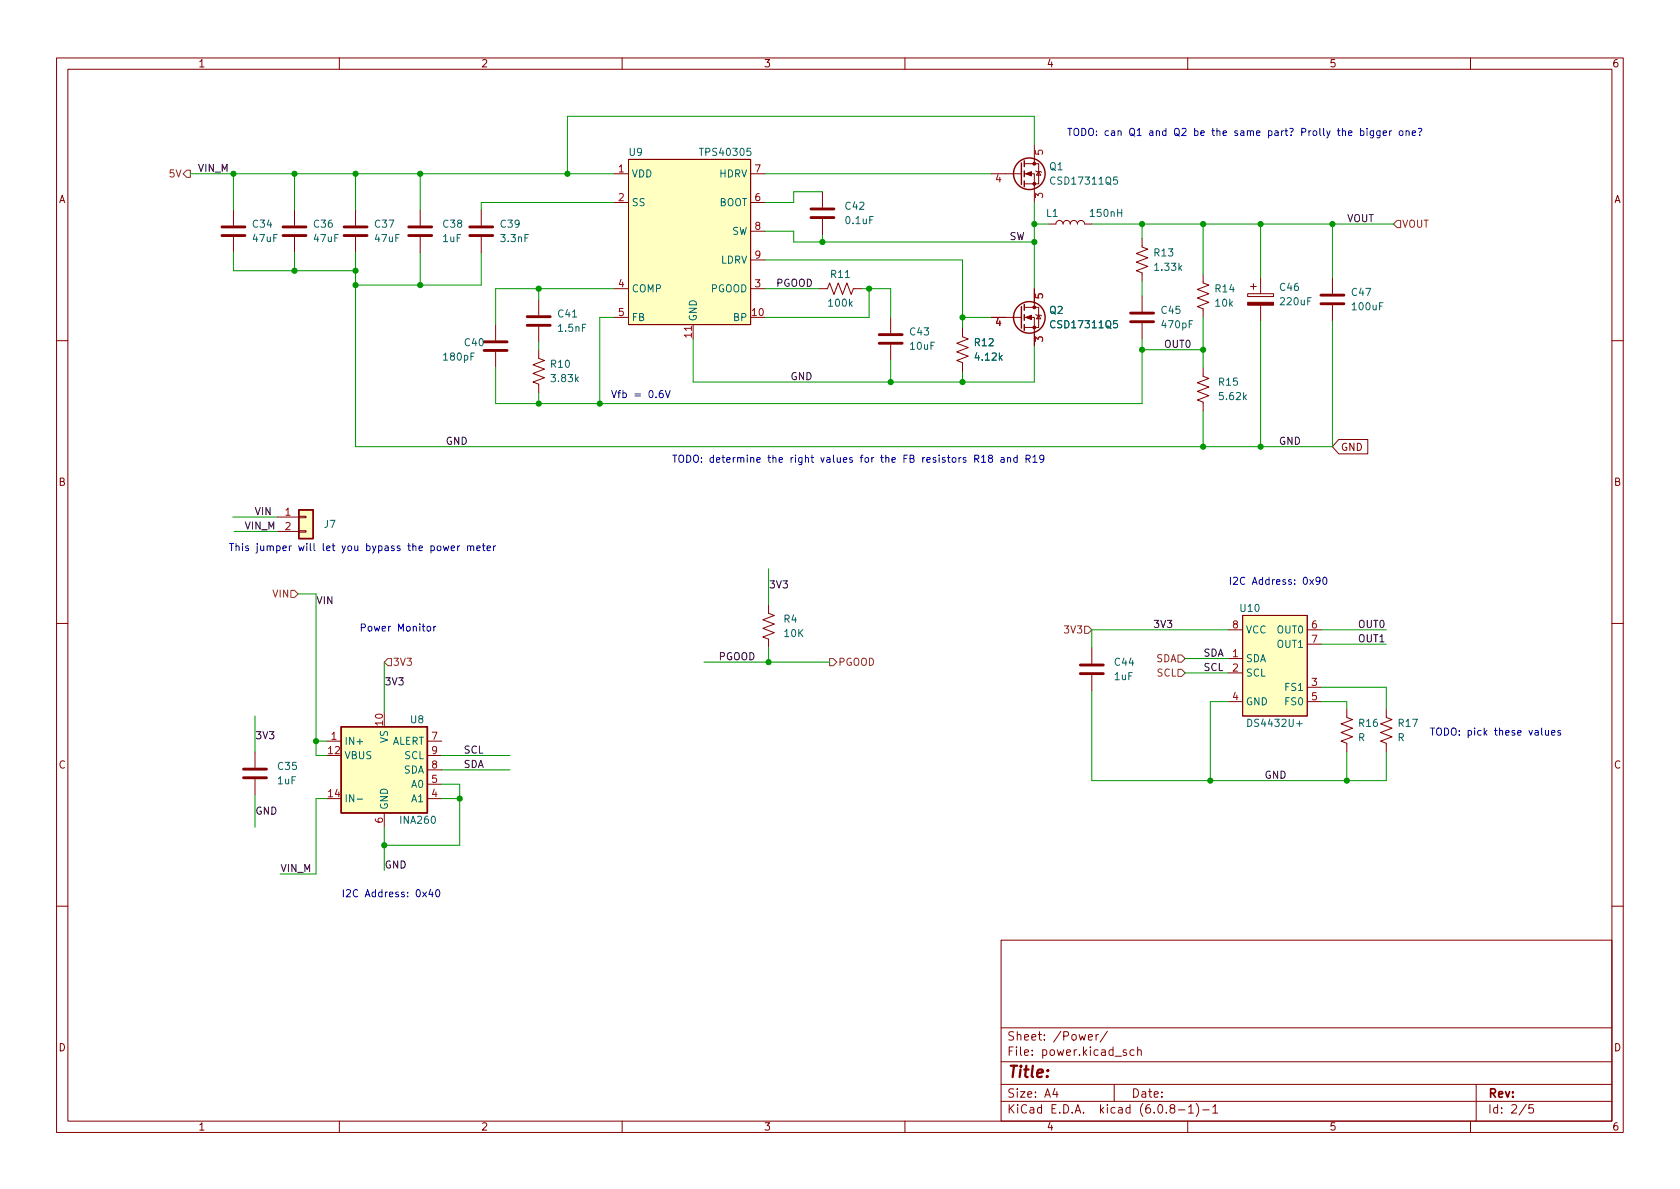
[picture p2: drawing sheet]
<svg xmlns="http://www.w3.org/2000/svg" width="297mm" height="210mm" viewBox="0 0 297 210" stroke-linecap="round" stroke-linejoin="round" font-family="sans-serif">
<g fill="none" stroke="#840000" stroke-width=".18">
<path d="M10 10.2h277v190.1h-277zM12 12.2h273v186.1h-273zM60 10.2v2M110 10.2v2M160 10.2v2M210 10.2v2M260 10.2v2M41.3 37.1v2.8M52.1 37.1v2.8M62.9 37.1v2.8M74.3 37.1v2.8M85.1 37.1v2.8"/>
<path d="M108.6 30.7h2.5M108.6 35.8h2.5M111.1 28.2h21.6v29.2h-21.6zM132.7 30.7h2.6M132.7 35.8h2.6M145.4 33.9v2.8M145.4 38.7v2.8M175.3 30.7h5.3M181.1 30.7h1.8v5.1M181.1 29h2.5v3.5h-2.5M182.9 25.6v3.4M183.1 30.2l.2 .1h.7l.1 .2"/>
<path d="M183.6 30.3l.4 .7h-.7zM185.4 39.6h1.3a.64 .64 0 0 1 .6-.6 .64 .64 0 0 1 .7 .6 .64 .64 0 0 1 .6-.6 .64 .64 0 0 1 .6 .6 .64 .64 0 0 1 .7-.6 .64 .64 0 0 1 .6 .6 .64 .64 0 0 1 .6-.6 .64 .64 0 0 1 .7 .6h1.2M41.3 41.9v2.8M52.1 41.9v2.8M62.9 41.9v2.8M74.3 41.9v2.8M85.1 41.9v2.8M87.6 57.4v2.8M95.2 53v2.7M95.2 57.8v2.8M108.6 51h2.5M108.6 56.1h2.5"/>
<path d="M122.6 57.4v2.5M132.7 51h2.6M132.7 40.9h2.6M132.7 46h2.6M144.8 51h1.5l.4-1 .7 2.1 .8-2.1 .8 2.1 .7-2.1 .8 2.1 .4-1.1h1.5M157.5 56.1v2.8M170.2 58v1.6l1 .3-2 .8 2 .8-2 .7 2 .8-2 .7 1 .4v1.6M175.3 56.1h5.3M181.1 56.1h1.8v5.1M181.1 54.4h2.5v3.5h-2.5M182.9 51v3.4M183.1 55.6l.2 .1h.7l.1 .2"/>
<path d="M183.6 55.7l.4 .7h-.7zM201.9 42.2v1.5l1 .4-2 .7 2 .8-2 .7 2 .8-2 .8 1 .4v1.5M201.9 52.3v2.8M201.9 57.1v2.8M212.7 48.5v1.5l1 .4-2 .8 2 .7-2 .8 2 .8-2 .7 1 .4v1.5M220.6 51.9h4.6v.5h-4.6zM221.1 50.7h1M221.6 50.2v1M222.9 49.1v2.8M222.9 54v2.8M235.6 49.1v2.8M235.6 54v2.8"/>
<path d="M10 60.2h2M87.6 62.2v2.8M95.2 61.8v1.6l1.1 .3-2.1 .8 2.1 .8-2.1 .7 2.1 .8-2.1 .8 1 .3v1.6M157.5 61v2.7M212.7 65v1.5l1 .4-2 .8 2 .7-2 .8 2 .8-2 .7 1 .4v1.5M236.7 77.7h5.1v2.6h-5.1l-1.1-1.3zM285 60.2h2M49 91.4h3.8M49 94h3.8M52.8 93.8h1.3v.3h-1.3zM52.8 91.3h1.3v.3h-1.3zM10 110.2h2"/>
<path d="M135.9 106.9v1.6l1 .3-2 .8 2 .8-2 .7 2 .8-2 .7 1 .4v1.5M193 114.5v2.8M193 119.4v2.8M217.2 116.5h2.5M217.2 119h2.5M217.2 111.4h2.5M219.7 108.8h11.4v17.8h-11.4zM231.1 111.4h2.6M231.1 113.9h2.6M285 110.2h2M45.1 133v2.8M45.1 137.8v2.8"/>
<path d="M57.8 131.1h2.5M75.6 131.1h2.5M75.6 138.7h2.5M75.6 136.1h2.5M75.6 133.6h2.5M217.2 124.1h2.5M231.1 121.5h2.6M231.1 124.1h2.6M238.1 125.3v1.6l1 .3-2 .8 2 .8-2 .7 2 .8-2 .8 1 .3v1.6M245.1 125.3v1.6l1 .3-2 .8 2 .8-2 .7 2 .8-2 .8 1 .3v1.6M67.9 143.8v2.5M75.6 141.2h2.5"/>
<path d="M10 160.2h2M177 166.3h108v32h-108zM285 160.2h2M60 198.3v2M110 198.3v2M160 198.3v2M177 194.8h108M177 191.8h108M177 187.8h108M177 181.8h108M186.5 192.5l-.4 1h1M186.9 193v1"/>
<path d="M192.4 183.4l.7-.1v-.3l-.5-.1-.2 .2 .1 .8h.6M193.8 182.9v1M194.2 182.9l-.3 .1-.1 .2M195.8 182.4l-1.3 1.9M197 191.8v3M199.1 185.7l-.3-.1-.2 .2v.3l.5 .1v.4h-.5M200.5 185.7l-.4-.1-.3 .3v.4l.1 .3h.6M201.1 185.8l.3-.2 .3 .1 .1 .9M201.1 185.1v1.5M207.1 196l-.2-.3v-.2l.2-.2 .5 .1 .1 .2-.1 .2-.6 .2-.1 .3v.4l.2 .1h.5l.1-.3-.1-.4-.2-.1M208.4 196.3h1.1M210 198.3v2"/>
<path d="M210.1 195.8l.5-.5v1.5M210.1 196.8h.9M211.5 195.1a1.72 1.72 0 0 1 0 2.3M212.6 196.3h1.2M214.4 195.8l.5-.5v1.5M214.4 196.8h.9M260 198.3v2M261 191.8v6.5M269.9 195.3l-1.3 1.9M271.1 195.3h-.7l-.1 .7 .2-.1 .5 .1 .2 .2-.1 .5-.2 .1-.6-.1"/>
</g>
<g fill="#ffffc2" stroke="#ffffc2" stroke-width=".18">
<path d="M219.7 108.8h11.4v17.8h-11.4z"/>
<path d="M111.1 28.2h21.6v29.2h-21.6z"/>
<path d="M60.3 128.5h15.3v15.3h-15.3z"/>
<path d="M52.8 90.2h2.6v5h-2.6z"/>
</g>
<g fill="none" stroke="#840000" stroke-width=".51">
<path d="M143.4 38.5h4M143.4 37h4M39.2 41.7h4.1M39.2 40.1h4.1M50 41.7h4.1M50 40.1h4.1M60.8 41.7h4.1M60.8 40.1h4.1M72.3 41.7h4M72.3 40.1h4M83.1 41.7h4M83.1 40.1h4"/>
<path d="M93.2 57.5h4.1M93.2 56h4.1M155.4 59.2h4.1M199.9 56.9h4.1M199.9 55.4h4.1M233.6 53.7h4M233.6 52.2h4M85.6 62h4.1M85.6 60.4h4.1M155.4 60.7h4.1M191 119.1h4.1M191 117.6h4.1"/>
<path d="M43.1 137.5h4M43.1 136h4"/>
</g>
<g fill="none" stroke="#840000" stroke-width=".25">
<path d="M180.6 28.8v3.8M181.1 28.4v1.1M181.1 30.2v1M181.1 32v1M180.6 54.2v3.8M181.1 53.8v1.1M181.1 55.6v1M181.1 57.4v1M52.8 90.2h2.6v5h-2.6zM60.3 128.5h15.3v15.3h-15.3z"/>
<circle cx="182" cy="30.7" r="2.79"/>
<circle cx="182" cy="56.1" r="2.79"/>
</g>
<g fill="#840000" stroke="#840000" stroke-width=".18">
<path d="M181.4 56.1l1-.4v.8z"/>
<path d="M181.4 30.7l1-.4v.8z"/>
<path d="M220.6 53.5h4.6v.5h-4.6z"/>
<circle cx="182.9" cy="57.9" r=".25"/>
<circle cx="182.9" cy="54.4" r=".25"/>
<circle cx="182.9" cy="32.5" r=".25"/>
<circle cx="182.9" cy="29" r=".25"/>
</g>
<path d="M63.1 141.3h1" fill="none" stroke="#006464" stroke-width=".18"/>
<path d="M32.4 30.7l.6-.6h.7v1.3h-.7zM247 39h.6v1.3h-.6l-.6-.7zM51.4 104.4h.7l.6 .6-.6 .7h-.7zM68.6 116.5h.6v1.2h-.6l-.7-.6zM146.7 116.5h.6l.7 .6-.7 .6h-.6zM191.8 110.7h.6l.6 .7-.6 .6h-.6zM208.3 115.8h.6l.6 .7-.6 .6h-.6zM208.3 118.4h.6l.6 .6-.6 .6h-.6z" fill="none" stroke="#725600" stroke-width=".18"/>
<g fill="none" stroke="#0000c2" stroke-width=".18">
<path d="M240.6 23.2l.3-.1 .3 .3-.2 .5h-.4M240.6 22.7v1.3M241.7 22.7v.1M241.7 23.1v.9M242.9 23.1v1.1l-.3 .2-.3-.1M242.9 23.2l-.4-.1-.2 .3 .1 .5h.5M244 23.1v1.1l-.2 .2-.3-.1M244 23.2l-.4-.1-.2 .3 .1 .5h.5M244.6 23.5l.6-.1-.1-.2-.4-.1-.1 .2v.6h.5M245.7 23.1v.9M246.1 23.1l-.4 .3M247.5 23.2l.1-.1 .4 .1 .1 .5-.2 .2-.3 .1-.1-.2z"/>
<path d="M248.6 23.2l.2-.1 .3 .1v.8M248.6 23.1v.9M249.7 23.5l.6-.1-.1-.2-.3-.1-.2 .2 .1 .6h.4M250.8 22.8l.4-.1 .2 .2-.4 .6M251 23.8v.2M117.2 69.1h-.4a.85 .85 0 0 0 0 1.2l.4-.1 .1-.4-.3-.3h-.2l-.2 .3M117.6 69.1l.5 1.2 .4-1.2M78.4 96.5l.2 .9 .3-.6 .2 .6 .2-.9M79.8 97l.6-.2-.1-.2-.3-.1-.2 .2v.6h.5M80.9 96.5v.9M81.3 96.5l-.4 .3M82.7 96.6l.2-.1 .3 .1v.8"/>
<path d="M82.7 96.5v.9M83.2 96.7l.2-.2 .3 .1 .1 .8M84.3 97l.6-.2v-.2l-.4-.1-.2 .2 .1 .6h.5M85.3 96.5h.5M85.5 96.1v1.1l.3 .2M86.1 97l.6-.2v-.2l-.4-.1-.2 .2 .1 .6h.5M87.3 96.5v.9M87.6 96.5l-.3 .3M172.3 81.1h.6l.2-.2-.1-.3-.7-.1v1.3M172.6 81.1l.5 .7M173.6 80.8l.3-.3v1.3M173.6 81.8h.7"/>
<path d="M175 81l-.2-.2v-.2l.2-.1h.4l.1 .2-.1 .2-.5 .2-.1 .2v.2l.2 .3h.2l.3-.3-.1-.4-.2-.1M177 81h.5v.8M177.5 81.2l-.4 .1-.2 .2 .2 .3 .4-.1M178.1 81l.2-.1 .3 .1 .1 .8M178.1 80.9v.9M179.8 81l-.3-.1-.3 .2 .2 .6h.4M179.8 80.5v1.3M181.4 81.1h.6l.1-.2v-.3l-.7-.1v1.3M181.7 81.1l.4 .7M182.6 80.8l.4-.3v1.3M182.6 81.8h.7M184.6 81l-.3 .3-.3-.1-.2-.2 .2-.5h.3l.2 .1a.84 .84 0 0 1-.3 1.2h-.2"/>
<path d="M75.6 110.8h.3l.3 .2v.4l-.3 .2-.3-.1-.1-.1zM76.7 110.8v.8M77.1 110.8l-.4 .2M233.4 102.6l-.2 .3-.4-.1-.1-.2 .1-.5h.4l.1 .1a.84 .84 0 0 1-.3 1.1h-.2M234.1 102.1h.1a.68 .68 0 0 1 .4 .6 .68 .68 0 0 1-.4 .6 .84 .84 0 0 1-.1-1.2zM273.2 129.2l.1 .8h.3l.2-.1M273.8 129.2v.8M274.3 129.6l.6-.1v-.3h-.4l-.2 .1 .1 .7h.5M275.9 129.2h-.3l-.2 .1 .1 .2 .4 .2v.3h-.5M76.1 157.3l-.3 .9h.8M76.4 157.7v.9M77.2 157.4l.1-.1a.68 .68 0 0 1 .5 .7 .68 .68 0 0 1-.5 .6l-.1-.1-.2-.4z"/>
</g>
<g fill="none" stroke="#009600" stroke-width=".18">
<path d="M33.7 30.7h74.9M41.3 30.7v6.4M52.1 30.7v6.4M62.9 30.7v6.4M74.3 30.7v6.4M108.6 35.8h-23.5v1.3M135.3 30.7h40M145.4 33.9h-5.1v1.9h-5M182.9 25.6v-5h-82.6v10.1M182.9 35.8v15.2M182.9 39.6h2.5M193 39.6h53.4"/>
<path d="M201.9 39.6v2.6M212.7 39.6v8.9M222.9 39.6v9.5M235.6 39.6v9.5M41.3 44.7v3.2h21.6M52.1 44.7v3.2M62.9 44.7v34.3h172.7v-22.2M74.3 44.7v5.7M85.1 44.7v5.7h-22.2M95.2 51v2M108.6 56.1h-2.6v15.3M108.6 51h-21v6.4"/>
<path d="M122.6 59.9v7.7h60.3v-6.4M135.3 40.9h5v1.9h42.6M135.3 46h34.9v12M135.3 51h9.5M145.4 41.5v1.3M152.4 51h5.1v5.1M153.7 51v5.1h-18.4M170.2 56.1h5.1M201.9 59.9v11.5h-114.3v-6.4M201.9 49.8v2.5M212.7 56.1v8.9M222.9 56.8v22.2"/>
<path d="M95.2 60.6v1.2M95.2 69.5v1.9M157.5 63.7v3.9M170.2 65.7v1.9M201.9 61.8h10.8M212.7 72.6v6.4M41.1 91.4h7.9M41.4 94h7.6M52.7 105h3.2v28.6h1.9M67.9 117.1v8.9M124.5 117.1h22.2M135.9 100.6v6.3"/>
<path d="M135.9 114.5v2.6M209.5 116.5h7.7M209.5 119h7.7M217.2 111.4h-24.2v3.1M233.7 113.9h11.4M233.7 111.4h11.4M45.1 126.6v6.4M55.9 131.1h1.9M78.1 138.7h3.2v10.8h-13.4M78.1 133.6h12.1M78.1 136.1h12.1M193 122.2v15.8h52.1v-5"/>
<path d="M217.2 124.1h-3.2v13.9M233.7 121.5h11.4v3.8M233.7 124.1h4.4v1.2M238.1 133v5M45.1 140.6v5.7M57.8 141.2h-1.9v13.4h-6.4M67.9 146.3v7.6M78.1 141.2h3.2"/>
</g>
<g fill="#009600" stroke="#009600" stroke-width=".18">
<circle cx="212.7" cy="39.6" r=".46"/>
<circle cx="201.9" cy="39.6" r=".46"/>
<circle cx="170.2" cy="56.1" r=".46"/>
<circle cx="157.5" cy="67.6" r=".46"/>
<circle cx="170.2" cy="67.6" r=".46"/>
<circle cx="182.9" cy="42.8" r=".46"/>
<circle cx="182.9" cy="39.6" r=".46"/>
<circle cx="153.7" cy="51" r=".46"/>
<circle cx="201.9" cy="61.8" r=".46"/>
<circle cx="212.7" cy="61.8" r=".46"/>
<circle cx="67.9" cy="149.5" r=".46"/>
<circle cx="55.9" cy="131.1" r=".46"/>
<circle cx="62.9" cy="30.7" r=".46"/>
<circle cx="100.3" cy="30.7" r=".46"/>
<circle cx="74.3" cy="30.7" r=".46"/>
<circle cx="145.4" cy="42.8" r=".46"/>
<circle cx="222.9" cy="79" r=".46"/>
<circle cx="238.1" cy="138" r=".46"/>
<circle cx="222.9" cy="39.6" r=".46"/>
<circle cx="81.3" cy="141.2" r=".46"/>
<circle cx="106" cy="71.4" r=".46"/>
<circle cx="62.9" cy="50.4" r=".46"/>
<circle cx="135.9" cy="117.1" r=".46"/>
<circle cx="235.6" cy="39.6" r=".46"/>
<circle cx="212.7" cy="79" r=".46"/>
<circle cx="214" cy="138" r=".46"/>
<circle cx="95.2" cy="51" r=".46"/>
<circle cx="95.2" cy="71.4" r=".46"/>
<circle cx="62.9" cy="47.9" r=".46"/>
<circle cx="74.3" cy="50.4" r=".46"/>
<circle cx="52.1" cy="30.7" r=".46"/>
<circle cx="52.1" cy="47.9" r=".46"/>
<circle cx="41.3" cy="30.7" r=".46"/>
</g>
<text font-size="2.8" fill="#840000" x="178" y="190.6">Title:</text>
<g font-size="2.1" fill="#840000">
<text x="178" y="184">Sheet: /Power/</text>
<text x="178" y="186.7">File: power.kicad_sch</text>
<text x="178" y="196.9">KiCad E.D.A. kicad (6.0.8-1)-1</text>
<text x="178" y="194.1">Size: A4</text>
<text x="200" y="194.1">Date:</text>
<text x="263" y="194.1">Rev:</text>
<text x="263" y="196.9">Id: 2/5</text>
</g>
<g font-size="1.8" fill="#840000">
<text x="35" y="11.9">1</text>
<text x="85" y="11.9">2</text>
<text x="135" y="11.9">3</text>
<text x="185" y="11.9">4</text>
<text x="235" y="11.9">5</text>
<text x="285" y="11.9">6</text>
<text x="10.3" y="35.9">A</text>
<text x="285.3" y="35.9">A</text>
<text x="237" y="79.7">GND</text>
<text x="10.3" y="85.9">B</text>
<text x="285.3" y="85.9">B</text>
<text x="10.3" y="135.9">C</text>
<text x="285.3" y="135.9">C</text>
<text x="10.3" y="185.9">D</text>
<text x="285.3" y="185.9">D</text>
<text x="35" y="199.9">1</text>
<text x="85" y="199.9">2</text>
<text x="135" y="199.9">3</text>
<text x="185" y="199.9">4</text>
<text x="235" y="199.9">5</text>
<text x="285" y="199.9">6</text>
</g>
<g font-size="1.8" fill="#006464">
<text x="111.3" y="27.6">U9</text>
<text x="124.1" y="27.6">TPS40305</text>
<text x="111.6" y="31.4">VDD</text>
<text x="127.2" y="31.4">HDRV</text>
<text x="185.6" y="30.1">Q1</text>
<text x="186.2" y="32.6">CSD17311Q5</text>
<text x="44.8" y="40.3">C34</text>
<text x="55.5" y="40.3">C36</text>
<text x="66.3" y="40.3">C37</text>
<text x="78.4" y="40.3">C38</text>
<text x="88.6" y="40.3">C39</text>
<text x="111.6" y="36.4">SS</text>
<text x="127.1" y="36.4">BOOT</text>
<text x="129.4" y="41.5">SW</text>
<text x="149.5" y="37.1">C42</text>
<text x="149.6" y="39.6">0.1uF</text>
<text x="185" y="38.3">L1</text>
<text x="192.9" y="38.3">150nH</text>
<text x="44.8" y="42.8">47uF</text>
<text x="55.6" y="42.8">47uF</text>
<text x="66.4" y="42.8">47uF</text>
<text x="78.3" y="42.8">1uF</text>
<text x="88.7" y="42.8">3.3nF</text>
<text x="127.4" y="46.6">LDRV</text>
<text x="204.1" y="45.3">R13</text>
<text x="204.3" y="47.9">1.33k</text>
<text x="111.6" y="51.7">COMP</text>
<text x="125.6" y="51.7">PGOOD</text>
<text x="147" y="49.1">R11</text>
<text x="214.9" y="51.7">R14</text>
<text x="226.4" y="51.4">C46</text>
<text x="226.5" y="54">220uF</text>
<text x="239.1" y="52.3">C47</text>
<text x="98.7" y="56.1">C41</text>
<text x="98.8" y="58.7">1.5nF</text>
<text x="111.6" y="56.8">FB</text>
<text x="123.2" y="56.9" transform="rotate(-90 123.2 56.9)">GND</text>
<text x="129.8" y="56.8">BP</text>
<text x="146.6" y="54.2">100k</text>
<text x="161" y="59.3">C43</text>
<text x="185.6" y="55.5">Q2</text>
<text x="186.2" y="58">CSD17311Q5</text>
<text x="205.4" y="55.5">C45</text>
<text x="205.6" y="58">470pF</text>
<text x="215" y="54.2">10k</text>
<text x="239.2" y="54.9">100uF</text>
<text x="78.6" y="63.7">180pF</text>
<text x="82.2" y="61.2">C40</text>
<text x="97.5" y="65">R10</text>
<text x="161" y="61.8">10uF</text>
<text x="172.4" y="61.2">R12</text>
<text x="172.6" y="63.7">4.12k</text>
<text x="97.7" y="67.6">3.83k</text>
<text x="215.6" y="68.2">R15</text>
<text x="215.8" y="70.7">5.62k</text>
<text x="57.3" y="93.3">J7</text>
<text x="138.6" y="110.1">R4</text>
<text x="138.7" y="112.6">10K</text>
<text x="219.4" y="108.2">U10</text>
<text x="220.2" y="112">VCC</text>
<text x="225.9" y="112">OUT0</text>
<text x="197.2" y="117.7">C44</text>
<text x="220.2" y="117.1">SDA</text>
<text x="220.2" y="119.6">SCL</text>
<text x="225.9" y="114.5">OUT1</text>
<text x="197.1" y="120.3">1uF</text>
<text x="220.2" y="124.7">GND</text>
<text x="227.4" y="122.2">FS1</text>
<text x="227.4" y="124.7">FS0</text>
<text x="60.8" y="131.7">IN+</text>
<text x="68.6" y="131.4" transform="rotate(-90 68.6 131.4)">VS</text>
<text x="69.2" y="131.7">ALERT</text>
<text x="72.6" y="127.9">U8</text>
<text x="221.1" y="128.5">DS4432U+</text>
<text x="240.1" y="131.1">R</text>
<text x="240.3" y="128.5">R16</text>
<text x="247.1" y="131.1">R</text>
<text x="247.3" y="128.5">R17</text>
<text x="49.2" y="136.1">C35</text>
<text x="60.8" y="134.2">VBUS</text>
<text x="71.3" y="136.8">SDA</text>
<text x="71.5" y="134.2">SCL</text>
<text x="49.1" y="138.7">1uF</text>
<text x="60.8" y="141.9">IN-</text>
<text x="68.6" y="143.3" transform="rotate(-90 68.6 143.3)">GND</text>
<text x="72.8" y="141.9">A1</text>
<text x="72.8" y="139.3">A0</text>
<text x="70.9" y="145.7">INA260</text>
</g>
<g font-size="1.8" fill="#a90000">
<text x="184.4" y="27.4" transform="rotate(-90 184.4 27.4)">5</text>
<text x="109.4" y="30.5">1</text>
<text x="109.4" y="35.6">2</text>
<text x="133.5" y="35.6">6</text>
<text x="133.5" y="30.5">7</text>
<text x="176" y="32.3">4</text>
<text x="184.4" y="35" transform="rotate(-90 184.4 35)">3</text>
<text x="133.5" y="40.6">8</text>
<text x="133.5" y="45.7">9</text>
<text x="109.4" y="50.8">4</text>
<text x="133.5" y="50.8">3</text>
<text x="184.4" y="52.8" transform="rotate(-90 184.4 52.8)">5</text>
<text x="109.4" y="55.9">5</text>
<text x="122.3" y="59.7" transform="rotate(-90 122.3 59.7)">11</text>
<text x="133" y="55.9">10</text>
<text x="176" y="57.7">4</text>
<text x="184.4" y="60.4" transform="rotate(-90 184.4 60.4)">3</text>
<text x="50.4" y="91.2">1</text>
<text x="50.4" y="93.7">2</text>
<text x="217.9" y="111.1">8</text>
<text x="231.9" y="111.1">6</text>
<text x="231.9" y="113.7">7</text>
<text x="217.9" y="116.2">1</text>
<text x="217.9" y="118.7">2</text>
<text x="217.9" y="123.8">4</text>
<text x="231.9" y="121.3">3</text>
<text x="231.9" y="123.8">5</text>
<text x="58.6" y="130.8">1</text>
<text x="67.7" y="128.2" transform="rotate(-90 67.7 128.2)">10</text>
<text x="76.3" y="130.8">7</text>
<text x="58.1" y="133.3">12</text>
<text x="76.3" y="135.9">8</text>
<text x="76.3" y="133.3">9</text>
<text x="58.1" y="141">14</text>
<text x="76.3" y="141">4</text>
<text x="76.3" y="138.4">5</text>
<text x="67.7" y="145.5" transform="rotate(-90 67.7 145.5)">6</text>
</g>
<g font-size="1.8" fill="#0000c2">
<text x="188.6" y="24">TODO: can Q1 and Q2 be the same part? Prolly the bigger one?</text>
<text x="107.9" y="70.4">Vfb = 0.6V</text>
<text x="118.7" y="81.8">TODO: determine the right values for the FB resistors R18 and R19</text>
<text x="40.4" y="97.4">This jumper will let you bypass the power meter</text>
<text x="217.2" y="103.4">I2C Address: 0x90</text>
<text x="63.5" y="111.7">Power Monitor</text>
<text x="252.7" y="130.1">TODO: pick these values</text>
<text x="60.3" y="158.6">I2C Address: 0x40</text>
</g>
<g font-size="1.8" fill="#725600">
<text x="30" y="31.4">5V</text>
<text x="247.8" y="40.3">VOUT</text>
<text x="48.3" y="105.7">VIN</text>
<text x="188.4" y="112">3V3</text>
<text x="69.4" y="117.7">3V3</text>
<text x="148.1" y="117.7">PGOOD</text>
<text x="204.4" y="117.1">SDA</text>
<text x="204.6" y="119.6">SCL</text>
</g>
<g font-size="1.8" fill="#0f0f0f">
<text x="34.9" y="30.4">VIN_M</text>
<text x="238.1" y="39.3">VOUT</text>
<text x="178.4" y="42.4">SW</text>
<text x="137.2" y="50.7">PGOOD</text>
<text x="205.7" y="61.5">OUT0</text>
<text x="139.7" y="67.2">GND</text>
<text x="78.7" y="78.6">GND</text>
<text x="226.1" y="78.6">GND</text>
<text x="43.2" y="93.6">VIN_M</text>
<text x="45" y="91.1">VIN</text>
<text x="55.9" y="106.8">VIN</text>
<text x="135.9" y="104">3V3</text>
<text x="203.8" y="111">3V3</text>
<text x="240" y="113.6">OUT1</text>
<text x="240" y="111">OUT0</text>
<text x="127" y="116.7">PGOOD</text>
<text x="212.7" y="116.1">SDA</text>
<text x="212.7" y="118.6">SCL</text>
<text x="67.9" y="121.2">3V3</text>
<text x="45.1" y="130.7">3V3</text>
<text x="81.9" y="133.2">SCL</text>
<text x="81.9" y="135.8">SDA</text>
<text x="223.5" y="137.7">GND</text>
<text x="45.1" y="144">GND</text>
<text x="49.5" y="154.2">VIN_M</text>
<text x="67.9" y="153.6">GND</text>
</g>
</svg>
